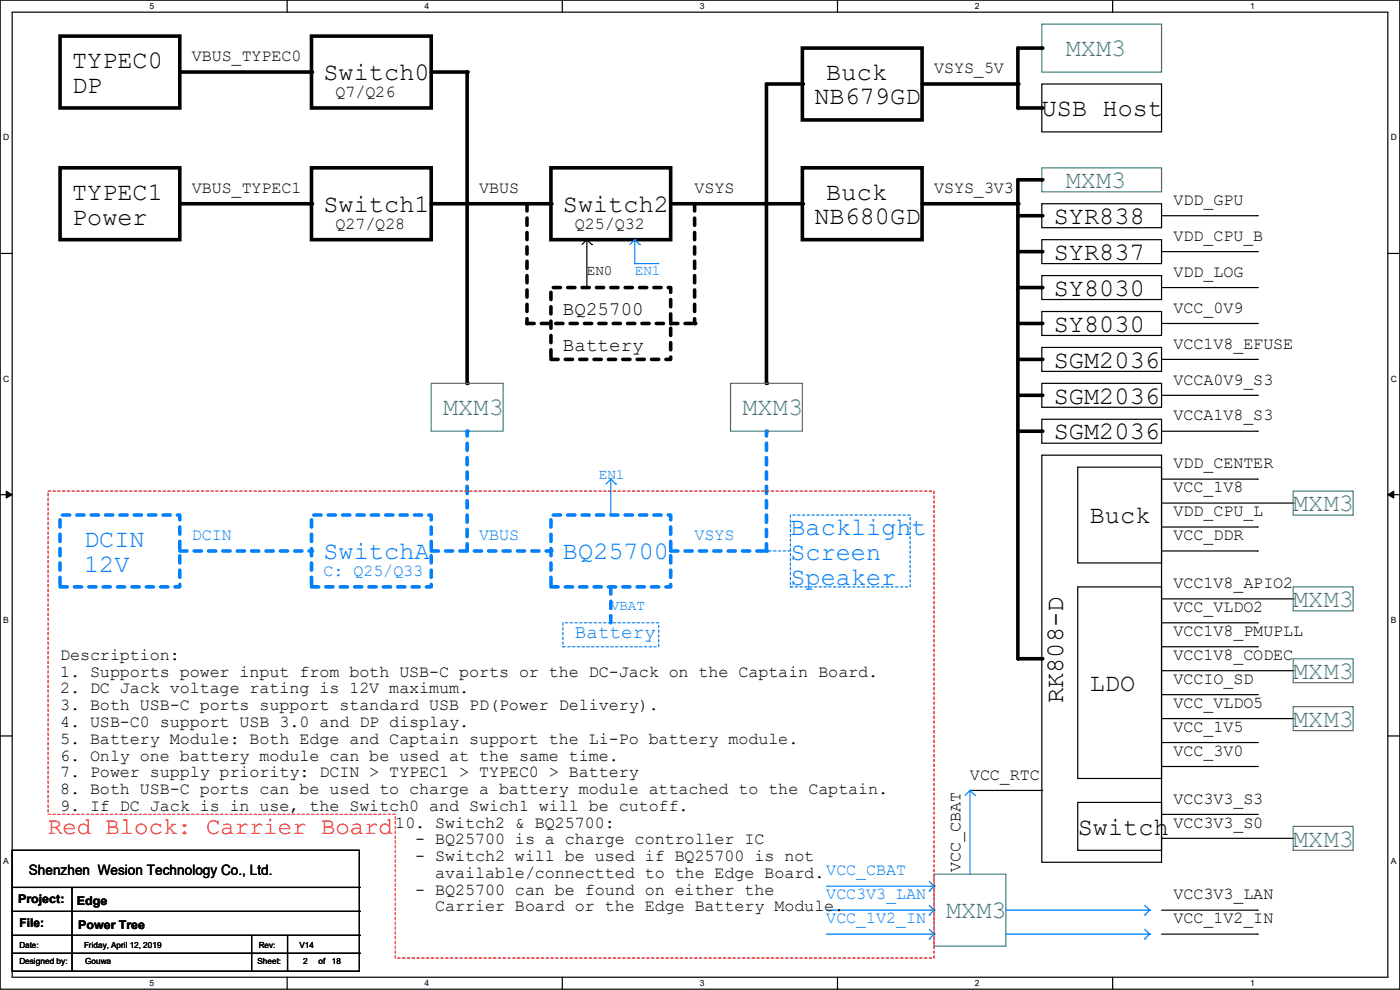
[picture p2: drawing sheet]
<svg xmlns="http://www.w3.org/2000/svg" width="297mm" height="210mm" viewBox="0 0 297 210" stroke-linecap="round" stroke-linejoin="round" font-family="sans-serif">
<path d="M0 0h297v209.8h-297zM2.6 2.6h291.8v204.7h-291.8z" fill="none" stroke="#000" stroke-width=".25"/>
<g fill="#fff">
<path d="M31.8 .3h.9v2h-.9z"/>
<path d="M31.8 207.6h.9v2h-.9z"/>
</g>
<path d="M60.9 0v2.6M60.9 207.3v2.5" fill="none" stroke="#000" stroke-width=".25"/>
<g fill="#fff">
<path d="M90.1 .3h1v2h-1z"/>
<path d="M90.1 207.6h1v2h-1z"/>
</g>
<path d="M119.3 0v2.6M119.3 207.3v2.5" fill="none" stroke="#000" stroke-width=".25"/>
<g fill="#fff">
<path d="M148.5 .3h.9v2h-.9z"/>
<path d="M148.5 207.6h.9v2h-.9z"/>
</g>
<path d="M177.7 0v2.6M177.7 207.3v2.5" fill="none" stroke="#000" stroke-width=".25"/>
<g fill="#fff">
<path d="M206.8 .3h1v2h-1z"/>
<path d="M206.8 207.6h1v2h-1z"/>
</g>
<path d="M236.1 0v2.6M236.1 207.3v2.5" fill="none" stroke="#000" stroke-width=".25"/>
<g fill="#fff">
<path d="M265.2 .3h1v2h-1z"/>
<path d="M265.2 207.6h1v2h-1z"/>
<path d="M.7 28.2h1.2v1.9h-1.2z"/>
<path d="M295.1 28.2h1.2v1.9h-1.2z"/>
<path d="M.7 79.3h1.2v2h-1.2z"/>
<path d="M295.1 79.3h1.2v2h-1.2z"/>
</g>
<path d="M0 53.8h2.6M294.4 53.8h2.6" fill="none" stroke="#000" stroke-width=".25"/>
<g fill="#fff">
<path d="M.7 130.5h1.2v2h-1.2z"/>
<path d="M295.1 130.5h1.1v2h-1.1z"/>
</g>
<path d="M0 104.9h2.6M294.4 104.9h2.6" fill="none" stroke="#000" stroke-width=".25"/>
<path d="M1.3 104.2l1.3 .7-1.3 .8zM294.4 104.9l1.3-.7v1.5z" fill="#000" stroke="#000" stroke-width=".21"/>
<g fill="#fff">
<path d="M.7 181.7h1.2v2h-1.2z"/>
<path d="M295.1 181.7h1.1v2h-1.1z"/>
</g>
<g fill="none" stroke="#000" stroke-width=".25">
<path d="M221 17.8h25.4v10.2h-25.4zM221 43.2h25.4v5.1h-25.4zM221 50.8h25.4v5.1h-25.4zM221 58.5h25.4v5h-25.4zM246.4 45.8h20.3M246.4 53.4h20.3M266.7 45.8h.1M266.7 53.4h.1M221 66.1h25.4v5.1h-25.4zM221 73.7h25.4v5.1h-25.4zM246.4 61h20.3M246.4 68.6h20.3"/>
<path d="M246.4 76.2h20.3M266.7 61h.1M266.7 68.6h.1M266.7 76.2h.1M221 96.6h25.4v86.3h-25.4zM221 81.3h25.4v5.1h-25.4zM221 88.9h25.4v5.1h-25.4zM228.6 99.1h17.8v20.3h-17.8zM246.4 83.9h20.3M246.4 91.5h20.3M266.7 83.9h.1M266.7 91.5h.1"/>
<path d="M246.4 101.6h20.3M246.4 106.7h28M246.4 111.8h20.3M246.4 116.9h20.3M266.7 101.6h.1M266.7 111.8h.1M266.7 116.9h.1M274.4 106.7h.1M228.6 124.5h17.8v40.6h-17.8zM246.4 127h28M246.4 132.1h20.3M246.4 137.2h20.3"/>
<path d="M266.7 132.1h.1M266.7 137.2h.1M274.4 127h.1M0 156.1h2.6M246.4 142.3h28M246.4 147.4h20.3M246.4 152.4h28M246.4 157.5h20.3M266.7 147.4h.1M266.7 157.5h.1M274.4 142.3h.1M274.4 152.4h.1"/>
<path d="M294.4 156.1h2.6M205.8 167.7h15.2M221 167.7h.1M228.6 170.2h17.8v10.2h-17.8zM246.4 162.6h20.3M246.4 172.8h20.3M246.4 177.8h28M266.7 162.6h.1M266.7 172.8h.1M274.4 177.8h.1"/>
</g>
<g fill="none" stroke="#000" stroke-width=".76">
<path d="M12.7 7.7h25.4v15.2h-25.4zM38.1 15.3h28M66.1 7.7h25.4v15.2h-25.4zM91.5 15.3h7.6v66M170.2 10.2h25.4v15.2h-25.4zM170.2 17.8h-7.6v63.5M195.6 17.8h20.3M221 10.2h-5.1v12.7h5.1M12.7 35.6h25.4v15.2h-25.4zM66.1 35.6h25.4v15.2h-25.4zM116.9 35.6h25.4v15.2h-25.4zM170.2 35.6h25.4v15.2h-25.4z"/>
<path d="M221 38.1h-5.1v101.6h5.1M38.1 43.2h28M91.5 43.2h25.4M142.3 43.2h27.9M195.6 43.2h20.3M215.9 53.4h5.1M215.9 45.8h5.1M215.9 76.2h5.1M215.9 68.6h5.1M215.9 61h5.1M215.9 91.5h5.1M215.9 83.9h5.1"/>
</g>
<g fill="#000">
<circle cx="66.1" cy="15.3" r=".38"/>
<circle cx="99.1" cy="15.3" r=".38"/>
<circle cx="170.2" cy="17.8" r=".38"/>
<circle cx="215.9" cy="17.8" r=".38"/>
<circle cx="221" cy="10.2" r=".38"/>
<circle cx="215.9" cy="22.9" r=".38"/>
<circle cx="221" cy="22.9" r=".38"/>
<circle cx="221" cy="38.1" r=".38"/>
<circle cx="66.1" cy="43.2" r=".38"/>
<circle cx="116.9" cy="43.2" r=".38"/>
<circle cx="170.2" cy="43.2" r=".38"/>
<circle cx="215.9" cy="43.2" r=".38"/>
<circle cx="221" cy="45.8" r=".38"/>
<circle cx="221" cy="53.4" r=".38"/>
<circle cx="221" cy="76.2" r=".38"/>
<circle cx="221" cy="68.6" r=".38"/>
<circle cx="221" cy="61" r=".38"/>
<circle cx="99.1" cy="81.3" r=".38"/>
<circle cx="162.6" cy="81.3" r=".38"/>
<circle cx="221" cy="91.5" r=".38"/>
<circle cx="221" cy="83.9" r=".38"/>
<circle cx="215.9" cy="139.7" r=".38"/>
<circle cx="221" cy="139.7" r=".38"/>
</g>
<path d="M111.8 43.2v25.4M147.4 43.2v25.4M111.8 68.6h30.5M116.9 61h25.4v15.2h-25.4zM142.3 68.6h5.1" fill="none" stroke="#000" stroke-width=".76" stroke-dasharray="1.5"/>
<g fill="#000" stroke-dasharray="1.5">
<circle cx="111.8" cy="68.6" r=".38"/>
<circle cx="142.3" cy="68.6" r=".38"/>
<circle cx="147.4" cy="68.6" r=".38"/>
</g>
<path d="M221 5.1h25.4v10.2h-25.4zM221 35.6h25.4v5.1h-25.4zM91.5 81.3h15.2v10.2h-15.2z" fill="none" stroke="#3f7f7f" stroke-width=".25"/>
<path d="M167.7 109.3h25.4v15.2h-25.4z" fill="none" stroke="#007fff" stroke-width=".25" stroke-dasharray=".5 .5"/>
<path d="M12.7 109.3h25.4v15.2h-25.4zM38.1 116.9h28" fill="none" stroke="#007fff" stroke-width=".76" stroke-dasharray="1.5 1.5"/>
<circle cx="66.1" cy="116.9" r=".38" fill="#007fff" stroke-dasharray="1.5 1.5"/>
<path d="M91.5 116.9h25.4" fill="none" stroke="#007fff" stroke-width=".76" stroke-dasharray="1.5 1.5"/>
<circle cx="116.9" cy="116.9" r=".38" fill="#007fff" stroke-dasharray="1.5 1.5"/>
<path d="M142.3 116.9h20.3" fill="none" stroke="#007fff" stroke-width=".76" stroke-dasharray="1.5 1.5"/>
<circle cx="162.6" cy="116.9" r=".38" fill="#007fff" stroke-dasharray="1.5 1.5"/>
<path d="M116.9 109.3h25.4v15.2h-25.4zM162.6 116.9v-25.4" fill="none" stroke="#007fff" stroke-width=".76" stroke-dasharray="1.5 1.5"/>
<circle cx="162.6" cy="91.5" r=".38" fill="#007fff" stroke-dasharray="1.5 1.5"/>
<path d="M274.4 104.2h12.7v5.1h-12.7zM274.4 139.7h12.7v5.1h-12.7zM274.4 124.5h12.7v5.1h-12.7zM274.4 149.9h12.7v5.1h-12.7zM274.4 175.3h12.7v5.1h-12.7zM198.2 185.5h15.2v15.2h-15.2z" fill="none" stroke="#3f7f7f" stroke-width=".25"/>
<path d="M246.4 193.1h20.3M246.4 198.2h20.3M266.7 193.1h.1M266.7 198.2h.1" fill="none" stroke="#000" stroke-width=".25"/>
<g fill="none" stroke="#007fff" stroke-width=".25">
<path d="M205.8 167.7h.1M205.8 167.7l1 1M205.8 167.7l-1 1M205.8 167.7v17.8M206.8 168.7h.1M175.3 193.1h22.9M175.3 198.2h22.9M175.3 188h22.9M197.1 189h.1M197.1 194.1h.1M197.1 199.2h.1M197.1 187l1.1 1"/>
<path d="M197.1 192.1l1.1 1M197.1 197.1l1.1 1.1M198.2 193.1h.1M198.2 198.2h.1M198.2 188h.1M198.2 188l-1.1 1M198.2 193.1l-1.1 1M198.2 198.2l-1.1 1M213.4 193.1h30.5M213.4 198.2h30.5M242.9 194.1h.1M242.9 199.2h.1"/>
<path d="M242.9 192.1l1 1M242.9 197.1l1 1.1M243.9 193.1h.1M243.9 198.2h.1M243.9 193.1l-1 1M243.9 198.2l-1 1"/>
</g>
<path d="M99.1 116.9v-25.4" fill="none" stroke="#007fff" stroke-width=".76" stroke-dasharray="1.5 1.5"/>
<circle cx="99.1" cy="91.5" r=".38" fill="#007fff" stroke-dasharray="1.5 1.5"/>
<path d="M162.6 116.9h.1M167.7 116.9h-5.1M119.4 132.1h20.3v5.1h-20.3z" fill="none" stroke="#007fff" stroke-width=".25" stroke-dasharray=".5 .5"/>
<path d="M66.1 109.3h25.4v15.2h-25.4z" fill="none" stroke="#007fff" stroke-width=".76" stroke-dasharray="1.5 1.5"/>
<path d="M155 81.3h15.2v10.2h-15.2z" fill="none" stroke="#3f7f7f" stroke-width=".25"/>
<path d="M129.6 132.1v-7.6" fill="none" stroke="#007fff" stroke-width=".76" stroke-dasharray="1.5"/>
<circle cx="129.6" cy="124.5" r=".38" fill="#007fff" stroke-dasharray="1.5"/>
<g fill="none" stroke="#000" stroke-width=".25">
<path d="M124.5 50.8h.1M124.5 50.8l1 1.1M124.5 50.8l-1 1.1M124.5 50.8v10.2M125.5 51.9h.1M2.6 180.4h73.6v25.6h-73.6zM2.6 188.3h73.6M2.6 193.3h73.6M2.6 198.4h73.6M15.3 188.3v17.7M53.4 198.4v7.6M61 198.4v7.6"/>
<path d="M76.2 188.3h.1M76.2 193.3h.1M76.2 198.4h.1M2.6 202.2h73.6M15.3 206h.1M53.4 206h.1M61 206h.1M76.2 202.2h.1"/>
</g>
<path d="M134.7 50.8h.1M134.7 55.9h.1M134.7 50.8l1 1.1M134.7 50.8l-1.1 1.1M134.7 50.8v5.1M134.7 55.9h5M135.7 51.9h.1M129.6 101.6h.1M129.6 101.6l1 1.1M129.6 101.6v7.7M129.6 101.6l-1 1.1M130.6 102.7h.1" fill="none" stroke="#007fff" stroke-width=".25"/>
<path d="M10.2 104.2h188v99h-114.3v-30.4h-73.7z" fill="none" stroke="#f00" stroke-width=".25" stroke-dasharray=".5 .5"/>
<g font-size="5.3" fill="#3f7f7f">
<text x="226.1" y="11.9">MXM3</text>
<text x="226.1" y="39.9">MXM3</text>
<text x="94" y="88.1">MXM3</text>
<text x="157.5" y="88.1">MXM3</text>
<text x="274.4" y="108.5">MXM3</text>
<text x="274.4" y="128.8">MXM3</text>
<text x="274.4" y="144">MXM3</text>
<text x="274.4" y="154.2">MXM3</text>
<text x="274.4" y="179.6">MXM3</text>
<text x="200.7" y="194.8">MXM3</text>
</g>
<g font-size="5.3">
<text x="15.3" y="14.5">TYPEC0</text>
<text x="68.6" y="17">Switch0</text>
<text x="175.3" y="17">Buck</text>
<text x="15.3" y="19.8">DP</text>
<text x="172.8" y="22.1">NB679GD</text>
<text x="221" y="24.6">USB Host</text>
<text x="15.3" y="42.4">TYPEC1</text>
<text x="15.3" y="47.8">Power</text>
<text x="68.6" y="45">Switch1</text>
<text x="119.4" y="45">Switch2</text>
<text x="172.8" y="47.5">NB680GD</text>
<text x="175.3" y="42.4">Buck</text>
<text x="223.6" y="47.5">SYR838</text>
<text x="223.6" y="55.1">SYR837</text>
<text x="223.6" y="62.7">SY8030</text>
<text x="223.6" y="70.4">SY8030</text>
<text x="223.6" y="78">SGM2036</text>
<text x="223.6" y="85.6">SGM2036</text>
<text x="223.6" y="93.2">SGM2036</text>
<text x="231.2" y="111">Buck</text>
<text x="225.6" y="149.1" transform="rotate(-90 225.6 149.1)">RK808-D</text>
<text x="231.2" y="146.6">LDO</text>
<text x="228.6" y="177">Switch</text>
</g>
<g font-size="5.3" fill="#007fff">
<text x="167.7" y="113.5">Backlight</text>
<text x="17.8" y="116.1">DCIN</text>
<text x="68.6" y="118.6">SwitchA</text>
<text x="119.4" y="118.6">BQ25700</text>
<text x="167.7" y="118.9">Screen</text>
<text x="17.8" y="121.4">12V</text>
<text x="167.7" y="124.2">Speaker</text>
</g>
<text font-size="5.1" fill="#f00" x="10.2" y="176.8">Red Block: Carrier Board</text>
<g font-size="4.1">
<text x="119.4" y="66.8">BQ25700</text>
<text x="119.4" y="74.4">Battery</text>
</g>
<text font-size="4.1" fill="#007fff" x="122" y="135.4">Battery</text>
<g font-size="3.6">
<text x="40.7" y="13">VBUS_TYPEC0</text>
<text x="198.2" y="15.5">VSYS_5V</text>
<text x="71.2" y="20.6">Q7/Q26</text>
<text x="40.7" y="40.9">VBUS_TYPEC1</text>
<text x="101.6" y="40.9">VBUS</text>
<text x="147.4" y="40.9">VSYS</text>
<text x="198.2" y="40.9">VSYS_3V3</text>
<text x="249" y="43.5">VDD_GPU</text>
<text x="71.2" y="48.6">Q27/Q28</text>
<text x="122" y="48.6">Q25/Q32</text>
<text x="249" y="51.1">VDD_CPU_B</text>
<text x="249" y="58.7">VDD_LOG</text>
<text x="249" y="66.3">VCC_0V9</text>
<text x="249" y="74">VCC1V8_EFUSE</text>
<text x="249" y="81.6">VCCA0V9_S3</text>
<text x="249" y="89.2">VCCA1V8_S3</text>
<text x="249" y="99.4">VDD_CENTER</text>
<text x="249" y="104.4">VCC_1V8</text>
<text x="249" y="109.5">VDD_CPU_L</text>
<text x="249" y="114.6">VCC_DDR</text>
<text x="249" y="124.8">VCC1V8_APIO2</text>
<text x="249" y="129.8">VCC_VLDO2</text>
<text x="249" y="134.9">VCC1V8_PMUPLL</text>
<text x="12.7" y="140">Description:</text>
<text x="12.7" y="143.6">1. Supports power input from both USB-C ports or the DC-Jack on the Captain Board.</text>
<text x="249" y="140">VCC1V8_CODEC</text>
<text x="12.7" y="147.1">2. DC Jack voltage rating is 12V maximum.</text>
<text x="249" y="145.1">VCCIO_SD</text>
<text x="12.7" y="150.7">3. Both USB-C ports support standard USB PD(Power Delivery).</text>
<text x="12.7" y="154.2">4. USB-C0 support USB 3.0 and DP display.</text>
<text x="249" y="150.2">VCC_VLDO5</text>
<text x="249" y="155.2">VCC_1V5</text>
<text x="12.7" y="157.8">5. Battery Module: Both Edge and Captain support the Li-Po battery module.</text>
<text x="12.7" y="161.3">6. Only one battery module can be used at the same time.</text>
<text x="249" y="160.3">VCC_3V0</text>
<text x="12.7" y="164.9">7. Power supply priority: DCIN &gt; TYPEC1 &gt; TYPEC0 &gt; Battery</text>
<text x="205.8" y="165.4">VCC_RTC</text>
<text x="12.7" y="168.4">8. Both USB-C ports can be used to charge a battery module attached to the Captain.</text>
<text x="12.7" y="172">9. If DC Jack is in use, the Switch0 and Swich1 will be cutoff.</text>
<text x="249" y="170.5">VCC3V3_S3</text>
<text x="83.9" y="175.6">10. Switch2 &amp; BQ25700:</text>
<text x="88.1" y="179.1">- BQ25700 is a charge controller IC</text>
<text x="249" y="175.6">VCC3V3_S0</text>
<text x="88.1" y="182.7">- Switch2 will be used if BQ25700 is not</text>
<text x="203.8" y="185" transform="rotate(-90 203.8 185)">VCC_CBAT</text>
<text x="88.1" y="189.8">- BQ25700 can be found on either the</text>
<text x="92.3" y="186.2">available/connectted to the Edge Board.VCC_CBAT</text>
<text x="249" y="190.8">VCC3V3_LAN</text>
<text x="92.3" y="193.3">Carrier Board or the Edge Battery Module.</text>
<text x="249" y="195.9">VCC_1V2_IN</text>
</g>
<g font-size="3.6" fill="#007fff">
<text x="40.7" y="114.6">DCIN</text>
<text x="101.6" y="114.6">VBUS</text>
<text x="147.4" y="114.6">VSYS</text>
<text x="68.6" y="122.2">C: Q25/Q33</text>
<text x="175.3" y="190.8">VCC3V3_LAN</text>
<text x="175.3" y="195.9">VCC_1V2_IN</text>
</g>
<g font-size="3">
<text x="124.5" y="58.3">EN0</text>
<text x="6.1" y="185.7">Shenzhen Wesion Technology Co., Ltd.</text>
</g>
<g font-size="3" fill="#007fff">
<text x="134.7" y="58.3">EN1</text>
<text x="127" y="101.5">EN1</text>
<text x="129.6" y="129.5">VBAT</text>
</g>
<g font-size="2.5">
<text x="3.9" y="191.6">Project:</text>
<text x="16.3" y="191.9">Edge</text>
<text x="4.1" y="196.7">File:</text>
<text x="16.6" y="197">Power Tree</text>
</g>
<g font-size="1.8">
<text x="31.7" y="1.9">5</text>
<text x="90.1" y="1.9">4</text>
<text x="148.5" y="1.9">3</text>
<text x="206.8" y="1.9">2</text>
<text x="265.2" y="1.9">1</text>
<text x=".7" y="29.8">D</text>
<text x="295.1" y="29.8">D</text>
<text x=".7" y="80.9">C</text>
<text x="295.1" y="80.9">C</text>
<text x=".7" y="132.1">B</text>
<text x="295.1" y="132.1">B</text>
<text x=".7" y="183.3">A</text>
<text x="295.1" y="183.3">A</text>
<text x="4.1" y="201">Date:</text>
<text x="17.8" y="201">Friday, April 12, 2019</text>
<text x="54.9" y="201">Rev:</text>
<text x="63.5" y="201">V14</text>
<text x="4.1" y="204.6">Designed by:</text>
<text x="18.1" y="204.6">Gouwa</text>
<text x="31.7" y="209.2">5</text>
<text x="54.7" y="204.6">Sheet:</text>
<text x="64.3" y="204.6">2</text>
<text x="67.6" y="204.6">of</text>
<text x="70.4" y="204.6">18</text>
<text x="90.1" y="209.2">4</text>
<text x="148.5" y="209.2">3</text>
<text x="206.8" y="209.2">2</text>
<text x="265.2" y="209.2">1</text>
</g>
</svg>
